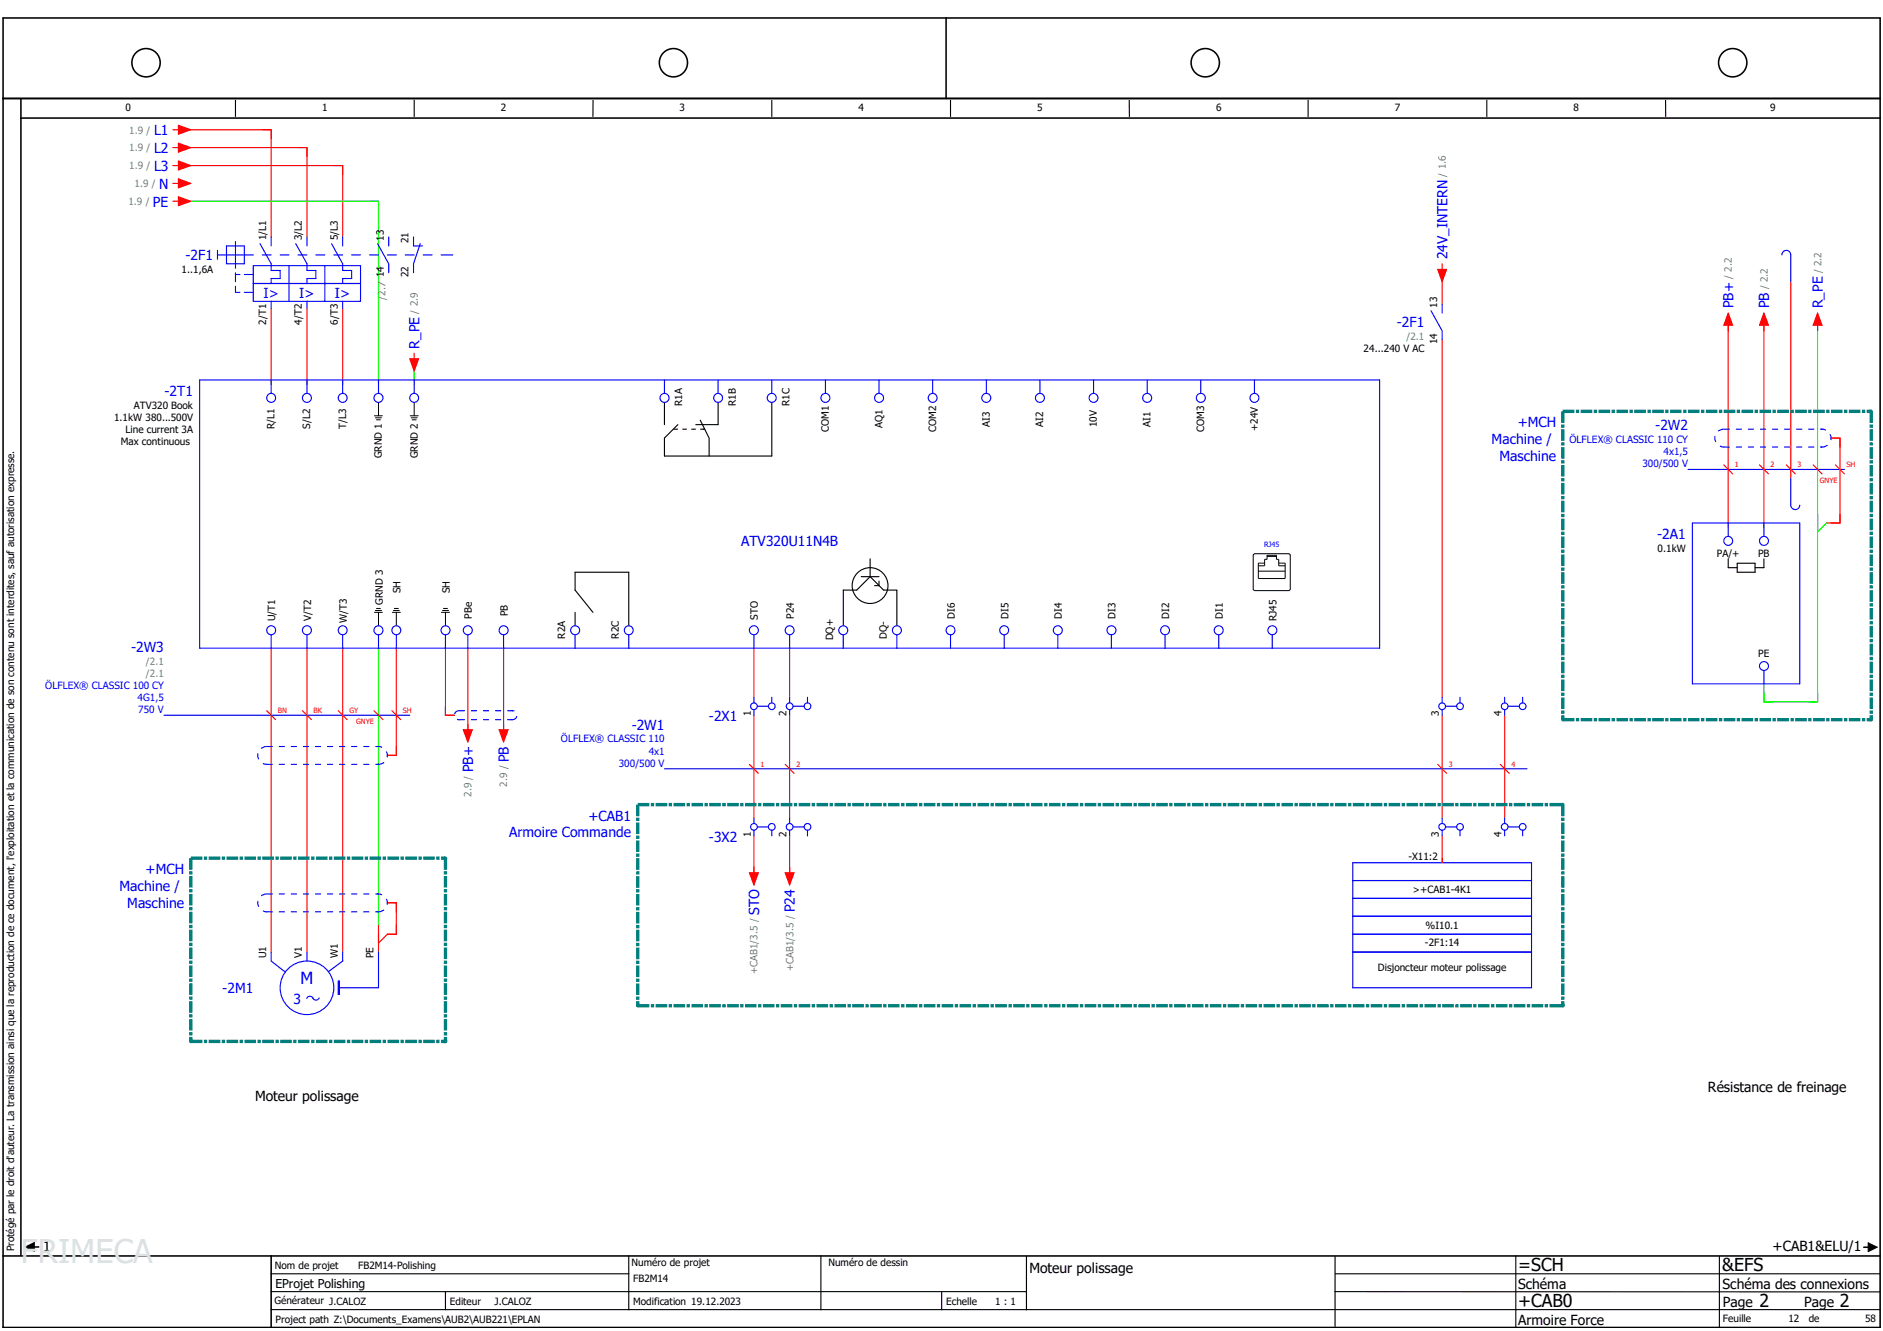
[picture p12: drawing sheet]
<svg xmlns="http://www.w3.org/2000/svg" width="297mm" height="210mm" viewBox="0 0 297 210" stroke-linecap="round" stroke-linejoin="round" font-family="sans-serif">
<path d="M210 -.1l-209.5 209.6M.4 111.1l139.1 98.4M.4 209.4l.1 .1" fill="none" stroke="#fff" stroke-width=".16"/>
<g fill="none" stroke="#000" stroke-width=".18">
<path d="M37.1 15.8v2.6M65.3 15.8v2.6M93.6 15.9l-.1 2.5M121.7 15.9v2.5M149.9 15.9v2.5M178.1 15.9l.1 2.5M206.4 15.8v2.6M234.5 15.8v2.6M262.7 15.9l.1 2.5M104.8 63.5v3.5M110.5 66.3l1.4 2.8v2.8M113.3 63.5v3.5h-3.5"/>
<path d="M121.7 63.5v8.4h-16.9v-2.8l2.1-2.1M90.7 96.6v2.1M93.5 96.6l-2.8-3.5v-2.8h8.5v8.4M135.8 91h2.9M137.3 88.2v2.8M137.3 91l2.1 2.1h2.1v5.6M137.3 91l-2.2 2.1h-2.1v5.6M138.7 91.7v.7h-.7M272.6 88.2v1.4h1.4M274 88.9h2.9v1.4h-2.9zM278.3 88.2v1.4h-1.4M99.2 198.2v8.4"/>
<path d="M129.5 198.1v8.5M161.9 198.2v8.4M210.6 198.3v10.9M239.1 198.2v11.2M271.2 198.2v11.1M42.8 203.8h119.1M42.8 201h56.4M70.3 203.8v2.8M148.5 203.8v2.8M210.6 203.8h86M210.6 201h86M296.6 206.6h-253.8"/>
<circle cx="137.3" cy="92.4" r="2.82"/>
</g>
<g fill="none" stroke="#000" stroke-width=".25">
<path d="M.5 2.8h296.1v206.6h-296.1zM.5 15.5h296.1M3.3 18.6h293.3M3.3 15.5v182.6M149.2 2.8v12.7M.5 198.1h296.1M5.4 196.7h.7M42.8 198.1v11.3M294 196.8h.7"/>
<circle cx="23" cy="9.9" r="2.23"/>
<circle cx="106.2" cy="9.9" r="2.23"/>
<circle cx="190.1" cy="9.9" r="2.23"/>
<circle cx="273.3" cy="9.9" r="2.24"/>
</g>
<g fill="none" stroke="#000" stroke-width=".16">
<path d="M59.1 65.6h1.2M59.2 65.9h1M59.4 66.2h.6M59.7 63.5v2.1M64.7 65.6h1.3M64.9 65.9h.9M65 66.2h.7M65.3 63.5v2.1M59.1 96.6h1.2M59.2 96.3h1M59.4 96h.6M59.7 96.6v2.1"/>
<path d="M61.9 96.6h1.3M62.1 96.3h.9M62.2 96h.6M62.5 96.6v2.1M69.6 96.6h1.3M69.8 96.3h1M70 96h.6M70.3 96.6v2.1M197.7 87.5l.2-.1h5.4l.2 .1v5.5l-.2 .2h-5.4l-.2-.2zM198.5 89.3h1v-1.1h.4v-.6h1.5v.6h.3v1.1h1M198.5 90.1h4.2M199.5 88.8h-1v2.5h4.2v-2.5h-1"/>
<path d="M199.9 87.8h1.5M4 196.7l1.4-.7v1.4zM294.7 196.1l1.4 .7-1.4 .7z"/>
</g>
<path d="M110.9 67.6h.3v.2h-.3zM4 196.7l1.4-.7v1.4zM294.7 196.1l1.4 .7-1.4 .7z" fill="#000"/>
<g fill="none" stroke="#f00" stroke-width=".18">
<path d="M28.7 20.5h14.1v16.9M28.7 23.3h19.7v14.1M28.7 26.1h25.4v11.3M41.4 20.5h1.4v1.4M47 23.3h1.4v1.4M52.7 26.1h1.4v1.4M42.8 48.7v12M48.4 48.7v12M54.1 48.7v12M227.5 43.7v4.3M227.5 53.6v56.4M272.6 51.5v31.7"/>
<path d="M278.3 51.5v31.7M282.5 44.5v31M290.3 70.5v-1.4h-1.5h1.5v13.4M288.1 82.5h2.2M290.3 81.1v1.4M42.8 102.3v47.9M48.4 102.3v47.9M54.1 102.3v47.9M62.5 102.3v16.9h-1.4M70.3 102.3v10.5h1.4h-1.4v-1.4M73.8 102.3v13.4M79.4 102.3v13.4"/>
<path d="M118.9 112.8v16.3M118.9 102.3v7.7M124.6 112.8v16.3M124.6 102.3v7.7M227.5 112.8v16.3M237.4 112.8v16.3M118.9 131.9v6.3M124.6 131.9v6.3M227.5 131.9v4.2M59.7 146v4.2M62.5 143.8v-1.4h-1.4h1.4v5h-1.4l-1.4 1.4"/>
</g>
<path d="M28.7 31.7h31v29M58.3 31.7h1.4v1.5M65.3 57.8v2.9M286.7 51.5v59.2h-8.4v-2.8M288.1 82.5l-1.4 1.4M59.7 102.3v45.1M278.3 109.3v1.4h1.4" fill="none" stroke="#0f0" stroke-width=".18"/>
<path d="M106.2 67.7h5" fill="none" stroke="#000" stroke-width=".18" stroke-dasharray=".7 .7" stroke-linecap="butt"/>
<g fill="none" stroke="#00f" stroke-width=".18">
<path d="M34.3 39.5v1.4M35.7 38.8h2.8v2.8h-2.8zM37.1 38.1v4.2M41 38.4l1.8 3.2v1.1h1.4v1.2h-1.4v.8M42.8 37.4v1.4M46.6 38.4l1.8 3.2v1.1h1.4v1.2h-1.4v.8M48.4 37.4v1.4M52.3 38.4l1.8 3.2v1.1h1.4v1.2h-1.4v.8M54.1 37.4v1.4M59.6 38.4l1.7 3.2v1.4M61.3 37.4v1.4M65.2 37.4v1.4h1.5"/>
<path d="M66.3 38.4l-1.1 3.2v1.4M31.5 59.9h186.1v42.4h-186.1zM34.3 40.2h5.7M37.1 43v1.4M37.1 43.3h.7M37.1 45.1v1h.7M38.5 43.3h1.5M38.5 46.1h1.5M40 44.7h16.9M40 41.9h16.9v5.6h-16.9zM41.4 40.2h1.4M42.8 47.5v1.2"/>
<path d="M42.8 59.9v2.2M44.2 40.2h1.4M45.6 41.9v5.6M47 40.2h1.4M48.4 47.5v1.2M48.4 59.9v2.2M49.8 40.2h1.4M51.2 41.9v5.6M52.7 40.2h1.4M54.1 47.5v1.2M54.1 59.9v2.2M55.5 40.2h1.4"/>
<path d="M58.3 40.2h1.4M59.7 59.9v2.2M61.1 40.2h1.4M63.9 40.2h1.4M65.3 59.9v2.2M66.8 40.2h1.4M69.6 40.2h1.8M104.8 59.9v2.2M113.3 59.9v2.2M121.7 59.9v2.2M130.2 59.9v2.2M138.7 59.9v2.2"/>
<path d="M147.1 59.9v2.2M155.6 59.9v2.2M164 59.9v2.2M172.5 59.9v2.2M181 59.9v2.2M189.4 59.9v2.2M197.9 59.9v2.2M267 82.5h16.9v25.4h-16.9zM272.6 82.5v2.1M278.3 82.5v2.1M42.8 100.1v2.2M48.4 100.1v2.2"/>
<path d="M54.1 100.1v2.2M59.7 100.1v2.2M73.8 100.1v2.2M79.4 100.1v2.2M90.7 100.1v2.2M99.2 100.1v2.2M118.9 100.1v2.2M124.6 100.1v2.2M133 100.1v2.2M141.5 100.1v2.2M149.9 100.1v2.2M158.4 100.1v2.2"/>
<path d="M166.9 100.1v2.2M175.3 100.1v2.2M183.8 100.1v2.2M192.3 100.1v2.2M200.7 100.1v2.2M278.3 105.8v2.1M213.4 136.1h28.2v19.7h-28.2zM213.4 138.9h28.2M42.8 150.2v1.4l2.2 1.8M48.4 157.5a.53 .53 0 0 1 .5-.3 .53 .53 0 0 1 .5 .3M48.4 150.2v1.4M49.4 157.4a.53 .53 0 0 0 .5 .4 .53 .53 0 0 0 .5-.4"/>
<path d="M53.4 154.8h.1v2.1h-.1zM54.1 150.2v1.4l-2.3 1.7M59.7 150.2v5.6h-6.3M213.4 150.2h28.2M213.4 147.4h28.2M213.4 144.5h28.2M213.4 141.7h28.2"/>
<circle cx="42.8" cy="62.8" r=".7"/>
<circle cx="48.4" cy="62.8" r=".71"/>
<circle cx="54.1" cy="62.8" r=".7"/>
<circle cx="59.7" cy="62.8" r=".71"/>
<circle cx="65.3" cy="62.8" r=".7"/>
<circle cx="104.8" cy="62.8" r=".71"/>
<circle cx="113.3" cy="62.8" r=".7"/>
<circle cx="121.7" cy="62.8" r=".71"/>
<circle cx="130.2" cy="62.8" r=".71"/>
<circle cx="138.7" cy="62.8" r=".71"/>
<circle cx="147.1" cy="62.8" r=".7"/>
<circle cx="155.6" cy="62.8" r=".71"/>
<circle cx="164" cy="62.8" r=".71"/>
<circle cx="172.5" cy="62.8" r=".7"/>
<circle cx="181" cy="62.8" r=".71"/>
<circle cx="189.4" cy="62.8" r=".71"/>
<circle cx="197.9" cy="62.8" r=".7"/>
<circle cx="42.8" cy="99.4" r=".7"/>
<circle cx="48.4" cy="99.4" r=".71"/>
<circle cx="54.1" cy="99.4" r=".7"/>
<circle cx="59.7" cy="99.4" r=".71"/>
<circle cx="73.8" cy="99.4" r=".71"/>
<circle cx="79.4" cy="99.4" r=".71"/>
<circle cx="90.7" cy="99.4" r=".71"/>
<circle cx="99.2" cy="99.4" r=".7"/>
<circle cx="118.9" cy="99.4" r=".71"/>
<circle cx="124.6" cy="99.4" r=".7"/>
<circle cx="133" cy="99.4" r=".71"/>
<circle cx="141.5" cy="99.4" r=".71"/>
<circle cx="149.9" cy="99.4" r=".7"/>
<circle cx="158.4" cy="99.4" r=".71"/>
<circle cx="166.9" cy="99.4" r=".71"/>
<circle cx="175.3" cy="99.4" r=".71"/>
<circle cx="183.8" cy="99.4" r=".7"/>
<circle cx="192.2" cy="99.4" r=".71"/>
<circle cx="200.7" cy="99.4" r=".71"/>
<circle cx="272.6" cy="85.3" r=".7"/>
<circle cx="278.3" cy="85.3" r=".71"/>
<circle cx="278.3" cy="105.1" r=".71"/>
<circle cx="48.4" cy="155.8" r="4.2"/>
</g>
<path d="M53.4 154.8v2.1" fill="none" stroke="#00f" stroke-width=".17"/>
<path d="M42.1 120.6h17.6" fill="none" stroke="#00f" stroke-width=".18" stroke-dasharray="1 1" stroke-linecap="butt"/>
<path d="M59.4 120.5l.4 .1-.4 .1z" fill="#00f"/>
<path d="M59.7 120.6a1.41 1.41 0 0 0 1.4-1.4 1.41 1.41 0 0 0-1.4-1.4" fill="none" stroke="#00f" stroke-width=".18" stroke-dasharray="1 1" stroke-linecap="butt"/>
<path d="M59.6 117.7h.2v.2z" fill="#00f"/>
<path d="M42.1 117.8h17.6" fill="none" stroke="#00f" stroke-width=".18" stroke-dasharray="1 1" stroke-linecap="butt"/>
<path d="M59.4 117.7l.4 .1-.4 .1z" fill="#00f"/>
<path d="M42.1 117.8a1.41 1.41 0 0 0-1.4 1.4 1.41 1.41 0 0 0 1.4 1.4" fill="none" stroke="#00f" stroke-width=".18" stroke-dasharray="1 1" stroke-linecap="butt"/>
<path d="M42 120.5h.1v.1l-.1 .1z" fill="#00f"/>
<g fill="none" stroke="#00f" stroke-width=".18">
<path d="M225.7 49l1.8 3.2v1.4M227.5 48v1.4M118.9 110v.9M118.9 112v.8M119.5 111.4h1.7M121.7 110v.9M124.6 110v.9M124.6 112v.8M125.1 111.4h1.7M127.4 110v.9M227.5 110v.9M227.5 112v.8"/>
<path d="M228 111.4h1.8M230.3 110v.9M237.4 110v.9M237.4 112v.8M237.9 111.4h1.8M240.2 110v.9M104.8 121.3h136.1M118.9 129.1v.8M118.9 131v.9M119.5 130.5h1.7M121.7 131v.9M124.6 129.1v.8"/>
<path d="M124.6 131v.9M125.1 130.5h1.7M127.4 131v.9M227.5 129.1v.8M227.5 131v.9M228 130.5h1.8M230.3 131v.9M237.4 129.1v.8M237.4 131v.9M237.9 130.5h1.8M240.2 131v.9"/>
<circle cx="118.9" cy="111.4" r=".53"/>
<circle cx="121.7" cy="111.4" r=".53"/>
<circle cx="124.6" cy="111.4" r=".53"/>
<circle cx="127.4" cy="111.4" r=".53"/>
<circle cx="227.5" cy="111.4" r=".53"/>
<circle cx="230.3" cy="111.4" r=".53"/>
<circle cx="237.4" cy="111.4" r=".53"/>
<circle cx="240.2" cy="111.4" r=".53"/>
<circle cx="118.9" cy="130.5" r=".53"/>
<circle cx="121.7" cy="130.5" r=".53"/>
<circle cx="124.6" cy="130.5" r=".53"/>
<circle cx="127.4" cy="130.5" r=".53"/>
<circle cx="227.5" cy="130.5" r=".53"/>
<circle cx="230.3" cy="130.5" r=".53"/>
<circle cx="237.4" cy="130.5" r=".53"/>
<circle cx="240.2" cy="130.5" r=".53"/>
</g>
<path d="M118.2 120.6l1.4 1.4M123.9 120.6l1.4 1.4M226.8 120.6l1.4 1.4M236.7 120.6l1.4 1.4" fill="none" stroke="#f00" stroke-width=".18"/>
<path d="M100.6 158.7h145.9" fill="none" stroke="#007f7f" stroke-width=".53" stroke-dasharray="1.8 .2 .5 .2" stroke-linecap="butt"/>
<path d="M246.2 158.4h.3a.26 .26 0 0 1 .3 .3 .26 .26 0 0 1-.3 .2h-.3z" fill="#007f7f"/>
<path d="M246.5 126.9v31.8" fill="none" stroke="#007f7f" stroke-width=".53" stroke-dasharray="1.8 .2 .5 .2" stroke-linecap="butt"/>
<path d="M246.3 158.3h.5v.4l-.1 .2-.3-.1z" fill="#007f7f"/>
<path d="M100.6 126.9h145.9" fill="none" stroke="#007f7f" stroke-width=".53" stroke-dasharray="1.8 .2 .5 .2" stroke-linecap="butt"/>
<path d="M246.2 126.7h.3a.26 .26 0 0 1 .3 .2 .26 .26 0 0 1-.3 .3h-.3z" fill="#007f7f"/>
<path d="M100.6 126.9v31.8" fill="none" stroke="#007f7f" stroke-width=".53" stroke-dasharray="1.8 .2 .5 .2" stroke-linecap="butt"/>
<path d="M100.3 158.3h.6l-.1 .5-.2 .1-.2-.1z" fill="#007f7f"/>
<path d="M25.9 112.8h38.7" fill="none" stroke="#00f" stroke-width=".18"/>
<path d="M42.1 112.1l1.4 1.4M47.7 112.1l1.4 1.4M53.4 112.1l1.4 1.4M59 112.1l1.4 1.4M61.8 112.1l1.4 1.4" fill="none" stroke="#f00" stroke-width=".18"/>
<path d="M30.1 164.3h40.2" fill="none" stroke="#007f7f" stroke-width=".53" stroke-dasharray="1.8 .2 .5 .2" stroke-linecap="butt"/>
<path d="M70 164h.3a.26 .26 0 0 1 .2 .3 .26 .26 0 0 1-.2 .3h-.3z" fill="#007f7f"/>
<path d="M70.3 135.4v28.9" fill="none" stroke="#007f7f" stroke-width=".53" stroke-dasharray="1.8 .2 .5 .2" stroke-linecap="butt"/>
<path d="M70 164h.5v.3a.26 .26 0 0 1-.2 .3 .26 .26 0 0 1-.3-.3z" fill="#007f7f"/>
<path d="M30.1 135.4h40.2" fill="none" stroke="#007f7f" stroke-width=".53" stroke-dasharray="1.8 .2 .5 .2" stroke-linecap="butt"/>
<path d="M70 135.1h.3a.26 .26 0 0 1 .2 .3 .26 .26 0 0 1-.2 .3h-.3z" fill="#007f7f"/>
<path d="M30.1 135.4v28.9" fill="none" stroke="#007f7f" stroke-width=".53" stroke-dasharray="1.8 .2 .5 .2" stroke-linecap="butt"/>
<path d="M29.8 164h.5v.3a.26 .26 0 0 1-.2 .3 .26 .26 0 0 1-.3-.3z" fill="#007f7f"/>
<path d="M246.5 113.5h48.7" fill="none" stroke="#007f7f" stroke-width=".53" stroke-dasharray="1.8 .2 .5 .2" stroke-linecap="butt"/>
<path d="M294.9 113.3h.3a.26 .26 0 0 1 .2 .2 .26 .26 0 0 1-.2 .3h-.3z" fill="#007f7f"/>
<path d="M295.2 64.9v48.6" fill="none" stroke="#007f7f" stroke-width=".53" stroke-dasharray="1.8 .2 .5 .2" stroke-linecap="butt"/>
<path d="M294.9 113.2h.5v.3a.26 .26 0 0 1-.2 .3 .26 .26 0 0 1-.3-.3z" fill="#007f7f"/>
<path d="M246.5 64.9h48.7" fill="none" stroke="#007f7f" stroke-width=".53" stroke-dasharray="1.8 .2 .5 .2" stroke-linecap="butt"/>
<path d="M294.9 64.6l.4 .1 .1 .2v.2l-.5 .1z" fill="#007f7f"/>
<path d="M246.5 64.9v48.6" fill="none" stroke="#007f7f" stroke-width=".53" stroke-dasharray="1.8 .2 .5 .2" stroke-linecap="butt"/>
<path d="M246.3 113.2h.5l-.1 .6-.3-.1z" fill="#007f7f"/>
<path d="M42.1 143.8h17.6" fill="none" stroke="#00f" stroke-width=".18" stroke-dasharray="1 1" stroke-linecap="butt"/>
<path d="M59.4 143.8h.4l-.4 .1z" fill="#00f"/>
<path d="M59.7 143.8a1.41 1.41 0 0 0 1.4-1.4 1.41 1.41 0 0 0-1.4-1.4" fill="none" stroke="#00f" stroke-width=".18" stroke-dasharray="1 1" stroke-linecap="butt"/>
<path d="M59.6 141l.2-.1v.2z" fill="#00f"/>
<path d="M42.1 141h17.6" fill="none" stroke="#00f" stroke-width=".18" stroke-dasharray="1 1" stroke-linecap="butt"/>
<path d="M59.4 140.9l.4 .1-.4 .1z" fill="#00f"/>
<path d="M42.1 141a1.41 1.41 0 0 0-1.4 1.4 1.41 1.41 0 0 0 1.4 1.4" fill="none" stroke="#00f" stroke-width=".18" stroke-dasharray="1 1" stroke-linecap="butt"/>
<path d="M42 143.8h.1v.1h-.1z" fill="#00f"/>
<path d="M281.1 40.2a.7 .7 0 0 1 .7-.7 .7 .7 0 0 1 .7 .7v4.2M282.5 75.5v4.2a.71 .71 0 0 0 .7 .7 .71 .71 0 0 0 .7-.7" fill="none" stroke="#00f" stroke-width=".18"/>
<path d="M271.9 70.5h15.5" fill="none" stroke="#00f" stroke-width=".18" stroke-dasharray="1 1" stroke-linecap="butt"/>
<path d="M287.2 70.4l.3 .1-.3 .1z" fill="#00f"/>
<path d="M287.4 70.5a1.41 1.41 0 0 0 1.4-1.4 1.41 1.41 0 0 0-1.4-1.4" fill="none" stroke="#00f" stroke-width=".18" stroke-dasharray="1 1" stroke-linecap="butt"/>
<path d="M287.4 67.6h.1v.2z" fill="#00f"/>
<path d="M271.9 67.7h15.5" fill="none" stroke="#00f" stroke-width=".18" stroke-dasharray="1 1" stroke-linecap="butt"/>
<path d="M287.2 67.6l.3 .1-.3 .1z" fill="#00f"/>
<path d="M271.9 67.7a1.41 1.41 0 0 0-1.4 1.4 1.41 1.41 0 0 0 1.4 1.4" fill="none" stroke="#00f" stroke-width=".18" stroke-dasharray="1 1" stroke-linecap="butt"/>
<path d="M271.9 70.4l.1 .1v.1h-.1z" fill="#00f"/>
<g fill="none" stroke="#00f" stroke-width=".18">
<path d="M266.3 74.1h24.7M62.5 100.1v2.2M70.3 100.1v2.2"/>
<circle cx="62.5" cy="99.4" r=".71"/>
<circle cx="70.3" cy="99.4" r=".71"/>
</g>
<path d="M271.9 73.3l1.4 1.5M277.6 73.3l1.4 1.5M281.8 73.3l1.4 1.5M286 73.3l1.4 1.5M289.5 73.3l1.5 1.5" fill="none" stroke="#f00" stroke-width=".18"/>
<path d="M72.4 113.5h8.5" fill="none" stroke="#00f" stroke-width=".18" stroke-dasharray="1 1" stroke-linecap="butt"/>
<path d="M80.6 113.5h.3l-.3 .1z" fill="#00f"/>
<path d="M80.9 113.5a.71 .71 0 0 0 .7-.7 .71 .71 0 0 0-.7-.7" fill="none" stroke="#00f" stroke-width=".18" stroke-dasharray="1 1" stroke-linecap="butt"/>
<path d="M80.8 112.1l.1-.1v.2z" fill="#00f"/>
<path d="M72.4 112.1h8.5" fill="none" stroke="#00f" stroke-width=".18" stroke-dasharray="1 1" stroke-linecap="butt"/>
<path d="M80.6 112l.3 .1-.3 .1z" fill="#00f"/>
<path d="M72.4 112.1a.71 .71 0 0 0-.7 .7 .71 .71 0 0 0 .7 .7" fill="none" stroke="#00f" stroke-width=".18" stroke-dasharray="1 1" stroke-linecap="butt"/>
<path d="M72.3 113.5l.2 .1h-.2z" fill="#00f"/>
<path d="M28.1 19.8l2 .7-2 .7z" fill="none" stroke="#f00" stroke-width=".18"/>
<path d="M28.1 19.8l2 .7-2 .7z" fill="#f00"/>
<path d="M27.3 20.5h.8M28.1 22.6l2 .7-2 .7z" fill="none" stroke="#f00" stroke-width=".18"/>
<path d="M28.1 22.6l2 .7-2 .7z" fill="#f00"/>
<path d="M27.3 23.3h.8M28.1 25.4l2 .7-2 .7z" fill="none" stroke="#f00" stroke-width=".18"/>
<path d="M28.1 25.4l2 .7-2 .7z" fill="#f00"/>
<path d="M27.3 26.1h.8M28.1 28.2l2 .7-2 .7z" fill="none" stroke="#f00" stroke-width=".18"/>
<path d="M28.1 28.2l2 .7-2 .7z" fill="#f00"/>
<path d="M27.3 28.9h.8M28.1 31.1l2 .6-2 .7z" fill="none" stroke="#f00" stroke-width=".18"/>
<path d="M28.1 31.1l2 .6-2 .7z" fill="#f00"/>
<path d="M27.3 31.7h.8M73.1 115.1h1.4l-.7 2z" fill="none" stroke="#f00" stroke-width=".18"/>
<path d="M73.1 115.1h1.4l-.7 2z" fill="#f00"/>
<path d="M73.8 114.2v.9M78.7 115.1h1.5l-.8 2z" fill="none" stroke="#f00" stroke-width=".18"/>
<path d="M78.7 115.1h1.5l-.8 2z" fill="#f00"/>
<path d="M272.6 49.4l.7 1.9h-1.4zM79.4 114.2v.9" fill="none" stroke="#f00" stroke-width=".18"/>
<path d="M272.6 49.4l.7 1.9h-1.4z" fill="#f00"/>
<path d="M272.6 51.3v.9M278.3 49.4l.7 1.9h-1.4z" fill="none" stroke="#f00" stroke-width=".18"/>
<path d="M278.3 49.4l.7 1.9h-1.4z" fill="#f00"/>
<path d="M226.8 42.5h1.4l-.7 2zM278.3 51.3v.9" fill="none" stroke="#f00" stroke-width=".18"/>
<path d="M226.8 42.5h1.4l-.7 2z" fill="#f00"/>
<path d="M227.5 41.6v.9M118.2 137.7h1.4l-.7 1.9z" fill="none" stroke="#f00" stroke-width=".18"/>
<path d="M118.2 137.7h1.4l-.7 1.9z" fill="#f00"/>
<path d="M118.9 136.8v.9M123.9 137.7h1.4l-.7 1.9z" fill="none" stroke="#f00" stroke-width=".18"/>
<path d="M123.9 137.7h1.4l-.7 1.9z" fill="#f00"/>
<path d="M286.7 49.4l.7 1.9h-1.4zM124.6 136.8v.9" fill="none" stroke="#f00" stroke-width=".18"/>
<path d="M286.7 49.4l.7 1.9h-1.4z" fill="#f00"/>
<path d="M64.6 56.6h1.4l-.7 1.9zM286.7 51.3v.9" fill="none" stroke="#f00" stroke-width=".18"/>
<path d="M64.6 56.6h1.4l-.7 1.9z" fill="#f00"/>
<path d="M65.3 55.7v.9" fill="none" stroke="#f00" stroke-width=".18"/>
<text font-size="5.1" fill="#e1e1e1" x="3.3" y="199.2">FRIMECA</text>
<g font-size="2.8">
<text x="239.5" y="200.5">=SCH</text>
<text x="271.7" y="200.5">&amp;EFS</text>
<text x="239.5" y="206.2">+CAB0</text>
<text x="277.6" y="206.1">2</text>
<text x="290.3" y="206.1">2</text>
</g>
<text font-size="2.6" fill="#00f" x="47.4" y="155.3">M</text>
<g font-size="2.2" fill="#00f">
<text x="24.3" y="21.3">L1</text>
<text x="24.3" y="24.1">L2</text>
<text x="24.3" y="27">L3</text>
<text x="25.1" y="29.8">N</text>
<text x="24.1" y="32.6">PE</text>
<text x="29.3" y="41.1">-2F1</text>
<text x="228.3" y="40.9" transform="rotate(-90 228.3 40.9)">24V_INTERN</text>
<text x="41.6" y="47">I&gt;</text>
<text x="47.2" y="47">I&gt;</text>
<text x="52.8" y="47">I&gt;</text>
<text x="220.3" y="51.6">-2F1</text>
<text x="273.4" y="48.6" transform="rotate(-90 273.4 48.6)">PB+</text>
<text x="279.1" y="48.6" transform="rotate(-90 279.1 48.6)">PB</text>
<text x="287.5" y="48.6" transform="rotate(-90 287.5 48.6)">R_PE</text>
<text x="66.2" y="55" transform="rotate(-90 66.2 55)">R_PE</text>
<text x="25.9" y="62.5">-2T1</text>
<text x="235.3" y="70.1">Machine /</text>
<text x="239.4" y="67.4">+MCH</text>
<text x="261.1" y="67.9">-2W2</text>
<text x="236.5" y="72.7">Maschine</text>
<text x="116.9" y="86.2">ATV320U11N4B</text>
<text x="261.4" y="85">-2A1</text>
<text x="20.7" y="102.8">-2W3</text>
<text x="111.8" y="113.7">-2X1</text>
<text x="99.6" y="115.1">-2W1</text>
<text x="74.6" y="121.8" transform="rotate(-90 74.6 121.8)">PB+</text>
<text x="80.3" y="120.2" transform="rotate(-90 80.3 120.2)">PB</text>
<text x="92.8" y="129.5">+CAB1</text>
<text x="23" y="137.9">+MCH</text>
<text x="80.3" y="132.1">Armoire Commande</text>
<text x="111.8" y="132.8">-3X2</text>
<text x="18.9" y="140.6">Machine /</text>
<text x="20.1" y="143.2">Maschine</text>
<text x="125.4" y="143.9" transform="rotate(-90 125.4 143.9)">P24</text>
<text x="119.8" y="144.4" transform="rotate(-90 119.8 144.4)">STO</text>
<text x="35.1" y="156.7">-2M1</text>
<text x="46.3" y="158.5">3</text>
</g>
<g font-size="2.2">
<text x="40.2" y="173.6">Moteur polissage</text>
<text x="269.4" y="172.2">Résistance de freinage</text>
<text x="6.8" y="197.4">1</text>
<text x="279.6" y="197.4">+CAB1&amp;ELU/1</text>
<text x="162.4" y="200.9">Moteur polissage</text>
<text x="239.5" y="203.3">Schéma</text>
<text x="271.7" y="203.4">Schéma des connexions</text>
<text x="239.5" y="209">Armoire Force</text>
<text x="271.8" y="206.1">Page</text>
<text x="284.6" y="206.2">Page</text>
</g>
<text font-size="1.9" x="43.5" y="203.2">EProjet Polishing</text>
<g font-size="1.6">
<text x="19.8" y="17.5">0</text>
<text x="50.8" y="17.5">1</text>
<text x="79" y="17.5">2</text>
<text x="107.2" y="17.5">3</text>
<text x="135.4" y="17.5">4</text>
<text x="163.6" y="17.5">5</text>
<text x="191.8" y="17.5">6</text>
<text x="220" y="17.5">7</text>
<text x="248.2" y="17.5">8</text>
<text x="279.2" y="17.5">9</text>
<text x="42" y="37.8" transform="rotate(-90 42 37.8)">1/L1</text>
<text x="47.6" y="37.8" transform="rotate(-90 47.6 37.8)">3/L2</text>
<text x="53.3" y="37.8" transform="rotate(-90 53.3 37.8)">5/L3</text>
<text x="60.5" y="38" transform="rotate(-90 60.5 38)">13</text>
<text x="64.4" y="38.4" transform="rotate(-90 64.4 38.4)">21</text>
<text x="28.6" y="43.1">1..1,6A</text>
<text x="60.5" y="43.8" transform="rotate(-90 60.5 43.8)">14</text>
<text x="64.4" y="43.8" transform="rotate(-90 64.4 43.8)">22</text>
<text x="42" y="51.2" transform="rotate(-90 42 51.2)">2/T1</text>
<text x="47.6" y="51.2" transform="rotate(-90 47.6 51.2)">4/T2</text>
<text x="53.3" y="51.2" transform="rotate(-90 53.3 51.2)">6/T3</text>
<text x="226.7" y="48.6" transform="rotate(-90 226.7 48.6)">13</text>
<text x="215.1" y="55.6">24...240 V AC</text>
<text x="226.7" y="54.3" transform="rotate(-90 226.7 54.3)">14</text>
<text x="21.1" y="64.5">ATV320 Book</text>
<text x="107.6" y="64.1" transform="rotate(-90 107.6 64.1)">R1A</text>
<text x="116.1" y="64.1" transform="rotate(-90 116.1 64.1)">R1B</text>
<text x="124.5" y="64.1" transform="rotate(-90 124.5 64.1)">R1C</text>
<text x="18" y="66.4">1.1kW 380...500V</text>
<text x="19" y="70.2">Max continuous</text>
<text x="19.8" y="68.3">Line current 3A</text>
<text x="43.3" y="67.7" transform="rotate(-90 43.3 67.7)">R/L1</text>
<text x="48.9" y="67.6" transform="rotate(-90 48.9 67.6)">S/L2</text>
<text x="54.6" y="67.7" transform="rotate(-90 54.6 67.7)">T/L3</text>
<text x="130.7" y="68.2" transform="rotate(-90 130.7 68.2)">COM1</text>
<text x="139.2" y="67.5" transform="rotate(-90 139.2 67.5)">AQ1</text>
<text x="147.7" y="68.2" transform="rotate(-90 147.7 68.2)">COM2</text>
<text x="156.1" y="67.3" transform="rotate(-90 156.1 67.3)">AI3</text>
<text x="164.6" y="67.3" transform="rotate(-90 164.6 67.3)">AI2</text>
<text x="173" y="67.4" transform="rotate(-90 173 67.4)">10V</text>
<text x="181.5" y="67.3" transform="rotate(-90 181.5 67.3)">AI1</text>
<text x="189.9" y="68.2" transform="rotate(-90 189.9 68.2)">COM3</text>
<text x="198.4" y="68" transform="rotate(-90 198.4 68)">+24V</text>
<text x="60.2" y="72.3" transform="rotate(-90 60.2 72.3)">GRND 1</text>
<text x="65.9" y="72.3" transform="rotate(-90 65.9 72.3)">GRND 2</text>
<text x="261.5" y="87.1">0.1kW</text>
<text x="270.8" y="87.9">PA/+</text>
<text x="277.3" y="87.9">PB</text>
<text x="60.4" y="95.4" transform="rotate(-90 60.4 95.4)">GRND 3</text>
<text x="63.2" y="93.6" transform="rotate(-90 63.2 93.6)">SH</text>
<text x="71" y="93.6" transform="rotate(-90 71 93.6)">SH</text>
<text x="43.4" y="98" transform="rotate(-90 43.4 98)">U/T1</text>
<text x="49.1" y="98" transform="rotate(-90 49.1 98)">V/T2</text>
<text x="54.7" y="98.2" transform="rotate(-90 54.7 98.2)">W/T3</text>
<text x="74.4" y="97.6" transform="rotate(-90 74.4 97.6)">PBe</text>
<text x="80.1" y="97.2" transform="rotate(-90 80.1 97.2)">PB</text>
<text x="89.2" y="100.8" transform="rotate(-90 89.2 100.8)">R2A</text>
<text x="97.6" y="100.8" transform="rotate(-90 97.6 100.8)">R2C</text>
<text x="119.6" y="97.8" transform="rotate(-90 119.6 97.8)">STO</text>
<text x="125.2" y="97.6" transform="rotate(-90 125.2 97.6)">P24</text>
<text x="131.4" y="101" transform="rotate(-90 131.4 101)">DQ+</text>
<text x="139.9" y="100.7" transform="rotate(-90 139.9 100.7)">DQ-</text>
<text x="150.6" y="97.6" transform="rotate(-90 150.6 97.6)">DI6</text>
<text x="159.1" y="97.6" transform="rotate(-90 159.1 97.6)">DI5</text>
<text x="167.5" y="97.6" transform="rotate(-90 167.5 97.6)">DI4</text>
<text x="176" y="97.6" transform="rotate(-90 176 97.6)">DI3</text>
<text x="184.4" y="97.6" transform="rotate(-90 184.4 97.6)">DI2</text>
<text x="192.9" y="97.6" transform="rotate(-90 192.9 97.6)">DI1</text>
<text x="201.4" y="98" transform="rotate(-90 201.4 98)">RJ45</text>
<text x="277.4" y="103.7">PE</text>
<text x="118.4" y="113" transform="rotate(-90 118.4 113)">1</text>
<text x="124.1" y="113" transform="rotate(-90 124.1 113)">2</text>
<text x="227" y="113" transform="rotate(-90 227 113)">3</text>
<text x="236.9" y="113" transform="rotate(-90 236.9 113)">4</text>
<text x="118.4" y="132" transform="rotate(-90 118.4 132)">1</text>
<text x="124.1" y="132" transform="rotate(-90 124.1 132)">2</text>
<text x="222.2" y="135.6">-X11:2</text>
<text x="227" y="132" transform="rotate(-90 227 132)">3</text>
<text x="236.9" y="132" transform="rotate(-90 236.9 132)">4</text>
<text x="222.9" y="140.8">&gt;+CAB1-4K1</text>
<text x="224.8" y="149.3">-2F1:14</text>
<text x="224.9" y="146.6">%I10.1</text>
<text x="42" y="151.2" transform="rotate(-90 42 151.2)">U1</text>
<text x="47.6" y="151.2" transform="rotate(-90 47.6 151.2)">V1</text>
<text x="53.3" y="151.2" transform="rotate(-90 53.3 151.2)">W1</text>
<text x="58.9" y="151.2" transform="rotate(-90 58.9 151.2)">PE</text>
<text x="217.4" y="153.2">Disjoncteur moteur polissage</text>
<text x="2.2" y="197.4" transform="rotate(-90 2.2 197.4)">Protégé par le droit d'auteur. La transmission ainsi que la reproduction de ce document, l'exploitation et la communication de son contenu sont interdites, sauf autorisation expresse.</text>
<text x="43.3" y="200.2">Nom de projet</text>
<text x="56.5" y="200.2">FB2M14-Polishing</text>
<text x="99.6" y="199.7">Numéro de projet</text>
<text x="99.9" y="202.3">FB2M14</text>
<text x="130.7" y="199.7">Numéro de dessin</text>
<text x="43.3" y="205.8">Générateur J.CALOZ</text>
<text x="43.5" y="208.6">Project path Z:\Documents_Examens\AUB2\AUB221\EPLAN</text>
<text x="71" y="205.8">Editeur</text>
<text x="78" y="205.8">J.CALOZ</text>
<text x="99.9" y="205.8">Modification 19.12.2023</text>
<text x="149.2" y="205.9">Echelle</text>
<text x="157" y="205.8">1 : 1</text>
<text x="271.8" y="208.6">Feuille</text>
<text x="282.1" y="208.5">12</text>
<text x="285.3" y="208.5">de</text>
<text x="294.2" y="208.5">58</text>
</g>
<g font-size="1.6" fill="#7ba552">
<text x="20.4" y="21.1">1.9 /</text>
<text x="20.4" y="23.9">1.9 /</text>
<text x="20.4" y="26.7">1.9 /</text>
<text x="21.2" y="29.5">1.9 /</text>
<text x="228.1" y="27.9" transform="rotate(-90 228.1 27.9)">/ 1.6</text>
<text x="20.3" y="32.4">1.9 /</text>
<text x="60.8" y="47.3" transform="rotate(-90 60.8 47.3)">/2.7</text>
<text x="273.2" y="44" transform="rotate(-90 273.2 44)">/ 2.2</text>
<text x="278.8" y="45.6" transform="rotate(-90 278.8 45.6)">/ 2.2</text>
<text x="287.3" y="43.1" transform="rotate(-90 287.3 43.1)">/ 2.2</text>
<text x="65.9" y="49.5" transform="rotate(-90 65.9 49.5)">/ 2.9</text>
<text x="221.9" y="53.7">/2.1</text>
<text x="23" y="104.9">/2.1</text>
<text x="23" y="106.8">/2.1</text>
<text x="74.4" y="125.7" transform="rotate(-90 74.4 125.7)">2.9 /</text>
<text x="80" y="124.1" transform="rotate(-90 80 124.1)">2.9 /</text>
<text x="119.5" y="153.7" transform="rotate(-90 119.5 153.7)">+CAB1/3.5 /</text>
<text x="125.2" y="153.2" transform="rotate(-90 125.2 153.2)">+CAB1/3.5 /</text>
</g>
<g font-size="1.6" fill="#00f">
<text x="247.6" y="69.9">ÖLFLEX® CLASSIC 110 CY</text>
<text x="262.4" y="71.8">4x1,5</text>
<text x="259.1" y="73.7">300/500 V</text>
<text x="7.2" y="108.7">ÖLFLEX® CLASSIC 100 CY</text>
<text x="21.7" y="110.6">4G1,5</text>
<text x="21.8" y="112.5">750 V</text>
<text x="88.5" y="117.1">ÖLFLEX® CLASSIC 110</text>
<text x="102.3" y="119">4x1</text>
<text x="97.6" y="120.9">300/500 V</text>
</g>
<g font-size="1.1" fill="#f00">
<text x="273.7" y="73.7">1</text>
<text x="279.3" y="73.7">2</text>
<text x="283.5" y="73.7">3</text>
<text x="287.1" y="76.2">GNYE</text>
<text x="291.3" y="73.7">SH</text>
<text x="43.8" y="112.5">BN</text>
<text x="49.5" y="112.5">BK</text>
<text x="55.1" y="112.5">GY</text>
<text x="63.6" y="112.5">SH</text>
<text x="56.2" y="114.3">GNYE</text>
<text x="120" y="120.9">1</text>
<text x="125.6" y="120.9">2</text>
<text x="228.6" y="120.9">3</text>
<text x="238.4" y="120.9">4</text>
</g>
<text font-size="1.1" fill="#00f" x="199.4" y="86.3">RJ45</text>
</svg>
